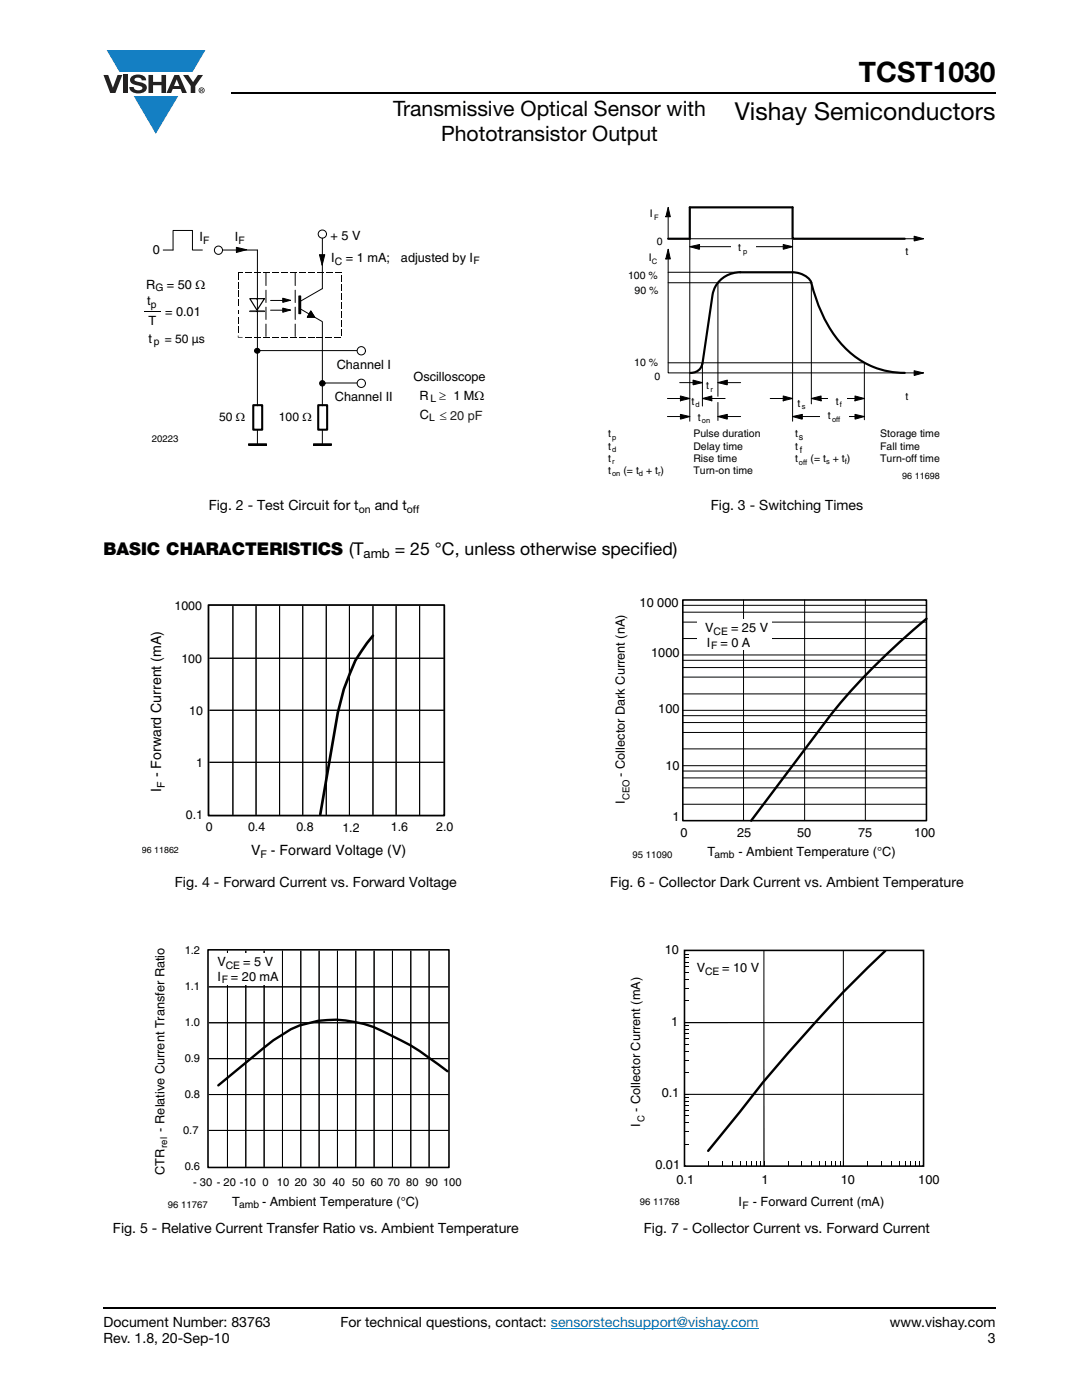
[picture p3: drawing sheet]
<svg xmlns="http://www.w3.org/2000/svg" width="216mm" height="279mm" viewBox="0 0 216 279" stroke-linecap="round" stroke-linejoin="round" font-family="sans-serif">
<g fill="#147fc3">
<path d="M21.3 10h19.7l-2.6 4.3h-1.1h-13.5z"/>
<path d="M26.7 19.2h8.9l-4.5 7.5z"/>
</g>
<g fill="#231f20">
<path d="M20.6 15h1l.9 2.5 1-2.5h.9l-1.4 3.6h-1z"/>
<path d="M24.6 15h.9v3.6h-.9z"/>
<path d="M26.3 15.3a2.1 2.1 0 0 1 2.8 .3l.1 .4h-.9a.79 .79 0 0 0-.7-.5 .79 .79 0 0 0-.8 .4l.3 .3 1 .2a1.08 1.08 0 0 1 1.2 1 1.08 1.08 0 0 1-1.1 1.2 1.73 1.73 0 0 1-2.4-1.2h.9a.96 .96 0 0 0 .8 .6 .96 .96 0 0 0 .9-.4 1.31 1.31 0 0 0-1.2-.6 1.03 1.03 0 0 1-1.1-.6 1.03 1.03 0 0 1 .2-1.1z"/>
<path d="M29.6 15h.9v1.3h1.7v-1.3h.9v3.6h-.9v-1.6h-1.7v1.6h-.9z"/>
<path d="M36.5 15h1.1l.9 1.4 1-1.4h1l-1.5 2.2v1.4h-.9v-1.4z"/>
<path d="M35.3 15.9l.5 1.3h-1.1zM34.8 15l-1.6 3.6h1l.3-.8h1.5l.3 .8h1l-1.6-3.6z"/>
<path d="M39.8 18a.46 .46 0 0 1 .9 0 .46 .46 0 0 1-.9 0zM39.6 18a.6 .6 0 0 0 1.2 0 .6 .6 0 0 0-1.2 0z"/>
<path d="M40.1 17.8h.2v.2h-.2zM40 17.7v.7h.1v-.3l.4 .3-.2-.3 .2-.2-.1-.2z"/>
</g>
<path d="M109.9 265.1h41.5" fill="none" stroke="#007ec4" stroke-width=".2"/>
<path d="M46.1 18.6h152.5M20.6 261h178" fill="none" stroke="#000" stroke-width=".36"/>
<path d="M28.7 45.7h68.2v43.2h-68.2z" fill="#fff"/>
<g fill="#000">
<path d="M62 62.1l.8 1.2h-1.5z"/>
<path d="M56.4 59.5l1.6 .4-1.6 .4z" fill-rule="evenodd"/>
<path d="M63.7 50.8h1.1l-.5 2.1z" fill-rule="evenodd"/>
</g>
<path d="M54 60h2.6M56.4 59.5l1.6 .4-1.6 .4zM59.6 59.1h.4v3.5h-.4zM63.7 50.8h1.1l-.5 2.1zM64.3 47.5v10.1l-4.6 2.6M49.9 62.1l2.9 .1zM49.9 62.1h2.9M54 61.9h2.6M59.7 61.5l4.6 2.7M62 62.1l.8 1.2h-1.5zM64.3 64.2v16.8" fill="none" stroke="#000" stroke-width=".2"/>
<path d="M59.8 59.1v3.5" fill="none" stroke="#000" stroke-width=".38"/>
<path d="M49.9 59.6h2.9l-1.5 2.3z" fill="#fff"/>
<path d="M49.9 59.6h2.9l-1.5 2.3zM51.3 59.6v.2" fill="none" stroke="#000" stroke-width=".24"/>
<path d="M49.9 62.1h2.9z" fill="#fff"/>
<path d="M49.8 62.1h3M51.2 62.1v.1" fill="none" stroke="#000" stroke-width=".24"/>
<g fill="#000">
<path d="M47.5 54.5h.1v1.2h-.1zM47.5 56.3h.1v1.2h-.1zM47.5 58h.1v1.3h-.1zM47.5 54.4h1v.1h-1zM49 54.4h1.2v.1h-1.2zM50.8 54.4h1.3v.1h-1.3zM52.6 54.4h1.2v.1h-1.2zM54.4 54.4h1.2v.1h-1.2zM56.2 54.4h1.2v.1h-1.2zM58 54.4h1.2v.1h-1.2zM59.7 54.4h1.3v.1h-1.3zM61.5 54.4h1.3v.1h-1.3z"/>
<path d="M63.3 54.4h1.2v.1h-1.2zM65.1 54.4h1.2v.1h-1.2zM66.9 54.4h1.2v.1h-1.2zM68.1 58.5h.1v1.3h-.1zM68.1 56.8h.1v1.2h-.1zM68.1 55h.1v1.2h-.1zM47.5 59.9h.1v1.2h-.1zM47.5 61.9h.1v.6h-.1zM47.5 63.4h.1v1.2h-.1zM47.5 65.2h.1v1.2h-.1zM49 67.3h1.2v.1h-1.2zM50.8 67.3h1.2v.1h-1.2z"/>
<path d="M52.5 67.3h1.3v.1h-1.3zM54.3 67.3h1.3v.1h-1.3zM56.1 67.3h1.2v.1h-1.2zM57.9 67.3h1.2v.1h-1.2zM59.7 67.3h1.2v.1h-1.2zM61.4 67.3h1.3v.1h-1.3zM63.2 67.3h1.2v.1h-1.2zM65 67.3h1.2v.1h-1.2zM66.8 67.3h1.2v.1h-1.2zM68.1 65.6h.1v1.3h-.1zM68.1 63.9h.1v1.2h-.1zM68.1 62.1h.1v1.2h-.1z"/>
<path d="M68.1 60.3h.1v1.2h-.1z"/>
</g>
<g fill="#000">
<path d="M47.2 49.4l2 .4-2 .6z" fill-rule="evenodd"/>
<path d="M47.5 67h.1v.3h.8v.1h-.9z" fill-rule="evenodd"/>
<path d="M56.4 61.5l1.6 .4-1.6 .4z" fill-rule="evenodd"/>
<circle cx="51.3" cy="70" r=".52"/>
<circle cx="64.3" cy="76.5" r=".54"/>
</g>
<g fill="none" stroke="#000" stroke-width=".2">
<path d="M43.8 49.9h7.6M47.2 49.4l2 .4-2 .6zM51.4 70h19.8M56.4 61.5l1.6 .4-1.6 .4zM64.3 76.4h6.9M49.6 88.6h3.6v.3h-3.6zM51.4 85.8v2.9M62.6 88.6h3.5v.3h-3.5zM64.3 85.8v2.9"/>
<circle cx="64.3" cy="46.7" r=".82"/>
<circle cx="51.3" cy="70" r=".52"/>
<circle cx="64.3" cy="76.5" r=".54"/>
<circle cx="72.1" cy="70" r=".83"/>
<circle cx="72.1" cy="76.5" r=".83"/>
</g>
<path d="M50.5 80.9h1.8v4.9h-1.8zM63.5 80.9h1.8v4.9h-1.8z" fill="none" stroke="#000" stroke-width=".41"/>
<path d="M49.6 88.7h3.6M62.6 88.7h3.5" fill="none" stroke="#000" stroke-width=".32"/>
<circle cx="43.6" cy="49.9" r=".82" fill="#fff"/>
<g fill="none" stroke="#000" stroke-width=".2">
<path d="M32.6 49.9h1.9v-3.9h3.9v3.9h2M51.4 49.9v31.1M133.3 56.4h28.6v24.2M133.3 54.3h14.4M133.3 42.2v5.4h51M133.3 50.9v23.5h51M137.6 47.8v36.3M137.6 49.2h20.6M137.6 49.2l2-.4v.9zM143.3 56.4v22.7M156.3 48.8l1.9 .4-1.9 .5zM158.2 47.9v36.2"/>
<path d="M28.8 62.2h3.3M133.3 72.4h39.2M140.2 72.6v8.4M172.5 72.6v11.2"/>
<circle cx="43.6" cy="49.9" r=".82"/>
</g>
<path d="M53.1 54.5v12.7M58.9 54.5v12.7" fill="none" stroke="#000" stroke-width=".2" stroke-dasharray="2.5 .9"/>
<path d="M133.3 47.6h4.3v-6.2h20.6v6.2h22.3M140.1 72.6a2.19 2.19 0 0 1-2.3 1.8M140.2 72.6l2-13.7a5.4 5.4 0 0 1 5.5-4.6h10.5a4.2 4.2 0 0 1 3.7 2.1 26.8 26.8 0 0 0 8 14.2 16.3 16.3 0 0 0 10.6 3.8" fill="none" stroke="#000" stroke-width=".43"/>
<g fill="#000">
<path d="M137.6 49.2l2-.4v.9z" fill-rule="evenodd"/>
<path d="M156.3 48.8l1.9 .4-1.9 .5z" fill-rule="evenodd"/>
</g>
<path d="M145.8 48.4h5v2.9h-5z" fill="#fff"/>
<g fill="#000">
<path d="M133.3 41.4l.5 1.9h-1z" fill-rule="evenodd"/>
<path d="M133.3 49.7l.5 2h-1z" fill-rule="evenodd"/>
<path d="M182.4 47.1l1.9 .5-1.9 .5z" fill-rule="evenodd"/>
<path d="M135.8 79l1.8 .5-1.8 .5z" fill-rule="evenodd"/>
<path d="M138.3 75.9l1.9 .5-1.9 .4z" fill-rule="evenodd"/>
<path d="M140.2 79.5l1.8-.5v1z" fill-rule="evenodd"/>
<path d="M143.3 76.4l1.8-.5v.9z" fill-rule="evenodd"/>
<path d="M156.3 79l1.9 .5-1.9 .5z" fill-rule="evenodd"/>
<path d="M161.9 79.5l1.9-.5v1z" fill-rule="evenodd"/>
<path d="M170.6 79l1.9 .5-1.9 .5z" fill-rule="evenodd"/>
<path d="M182.4 74l1.9 .4-1.9 .5z" fill-rule="evenodd"/>
<path d="M135.8 82.7l1.8 .4-1.8 .5z" fill-rule="evenodd"/>
<path d="M143.3 83.1l1.8-.4v.9z" fill-rule="evenodd"/>
<path d="M158.2 83.1l1.9-.4v.9z" fill-rule="evenodd"/>
<path d="M170.6 82.7l1.9 .4-1.9 .5z" fill-rule="evenodd"/>
</g>
<g fill="none" stroke="#000" stroke-width=".2">
<path d="M132.8 43.3h1l-.5-1.9-.4 1.9M132.8 51.7h1l-.5-2-.4 2M182.4 47.1l1.9 .5-1.9 .5zM133.2 79.5h4.4M135.6 76.4h4.6M135.8 80l1.8-.5-1.8-.5v1M138.3 75.9l1.9 .5-1.9 .4zM140.2 79.5h4.5M142 80l-1.8-.5 1.8-.5v1M143.3 76.4h4.5M143.3 76.4l1.8-.5v.9zM153.7 79.5h4.4"/>
<path d="M156.3 80l1.9-.5-1.9-.5v1M161.9 79.5h10.6M163.8 80l-1.9-.5 1.9-.5v1M170.6 80l1.9-.5-1.9-.5v1M182.4 74l1.9 .4-1.9 .5zM133.2 83.1h4.4M135.8 82.7l1.8 .4-1.8 .5zM143.3 83.1h4.5M143.3 80.3v3.6M143.3 83.1l1.8-.4v.9zM158.2 83.1h14.3M158.2 83.1l1.9-.4v.9z"/>
<path d="M170.6 82.7l1.9 .4-1.9 .5z"/>
</g>
<g fill="#fff">
<path d="M165.3 78.8h3.6v2.9h-3.6z"/>
<path d="M163.8 81.5h5.6v2.9h-5.6z"/>
<path d="M28.3 119.5h62.2v52.5h-62.2z"/>
</g>
<path d="M41.9 131.4h46.6M46.5 121v41.6M51.1 121v41.6M55.8 121v41.6M60.4 121v41.6M65.1 121v41.6M69.7 121v41.6M74.4 121v41.6M79 121v41.6M83.7 121v41.6M41.9 152.1h46.6M41.9 141.7h46.6" fill="none" stroke="#000" stroke-width=".2"/>
<path d="M74.4 126.9l-1.2 1.4-2.3 3.5-2.3 5.8-1.2 4.6-3.5 20.3" fill="none" stroke="#000" stroke-width=".53"/>
<path d="M41.6 120.7h47.1v42.1h-47.1z" fill="none" stroke="#000" stroke-width=".35"/>
<path d="M30.6 188.6h61.5v53h-61.5z" fill="#fff"/>
<g fill="none" stroke="#000" stroke-width=".2">
<path d="M41.7 196.9h47.7M45.4 189.8v43M49 189.8v43M52.7 189.8v43M56.4 189.8v43M60 189.8v43M63.7 189.8v43M67.3 189.8v43M71 189.8v43M74.7 189.8v43M78.3 189.8v43M82 189.8v43"/>
<path d="M85.6 189.8v43M41.7 218.4h47.7M41.7 211.3h47.7M41.7 204.1h47.7M41.7 225.6h47.7"/>
</g>
<path d="M89.3 213.8l-1.8-1.4a49.9 49.9 0 0 0-14.9-8.1 20.8 20.8 0 0 0-14.6 1.1l-3.5 2.2-10.9 9" fill="none" stroke="#000" stroke-width=".48"/>
<path d="M41.5 189.6h48.1v43.4h-48.1z" fill="none" stroke="#000" stroke-width=".32"/>
<g fill="#fff">
<path d="M43.1 190.3h12.9v6.3h-12.9z"/>
<path d="M122.5 119h64.1v52.6h-64.1z"/>
</g>
<path d="M136.2 119.7h48.7v44.1h-48.7z" fill="none" stroke="#000" stroke-width=".32"/>
<g fill="none" stroke="#000" stroke-width=".2">
<path d="M148.4 119.7v44.1M160.6 119.7v44.1M172.7 119.7v44.1M136.2 127.4h48.7M136.2 124.2h48.7M136.2 122.2h48.7M136.2 120.8h48.7M136.2 138.5h48.7M136.2 135.1h48.7M136.2 133.2h48.7M136.2 131.8h48.7M136.2 130.7h48.7"/>
<path d="M136.2 149.5h48.7M136.2 146.2h48.7M136.2 144.2h48.7M136.2 142.8h48.7M136.2 157.2h48.7M136.2 155.2h48.7M136.2 153.9h48.7M136.2 141.8h48.7M136.2 152.8h48.7M136.2 160.5h48.7"/>
</g>
<path d="M184.9 123.5a134.2 134.2 0 0 0-19.8 20l-15.2 20.3" fill="none" stroke="#000" stroke-width=".48"/>
<g fill="#fff">
<path d="M139.2 123.5h14.8v6.1h-14.8z"/>
<path d="M125.6 188.2h61.9v53.5h-61.9z"/>
</g>
<g fill="#000">
<path d="M136.6 199.7l1 .1zM136.6 197.2l1 .1zM136.6 195.4l1 .1zM136.6 194l1 .1zM136.6 192.9h1zM136.6 192h1zM136.6 191.1l1 .1zM136.6 190.4h1zM136.6 218.3l1 .1zM136.6 204l1 .1zM136.6 219.8h1zM136.6 219l1 .1z"/>
<path d="M136.6 214.1h1zM136.6 211.5l1 .1zM136.6 209.7l1 .1zM136.6 208.3l1 .1zM136.6 207.2l1 .1zM136.6 206.3l1 .1zM136.6 205.4l1 .1zM136.6 204.7l1 .1zM136.6 228.4l1 .1zM136.6 225.9h1zM136.6 224l1 .1zM136.6 222.7h1z"/>
<path d="M136.6 221.5l1 .1zM136.6 220.6l1 .1zM141.3 231.7l.1 1zM144.1 231.7l.1 1zM146.1 231.7l.1 1zM147.6 231.7l.1 1zM148.9 231.7l.1 1zM150 231.7l.1 1zM150.9 231.7l.1 1zM151.7 231.7v1zM152.4 231.7l.1 1zM157.2 231.7l.1 1z"/>
<path d="M160 231.7l.1 1zM162 231.7v1zM163.5 231.7l.1 1zM164.8 231.7l.1 1zM165.8 231.7l.1 1zM166.8 231.7v1zM167.6 231.7l.1 1zM168.3 231.7l.1 1zM173.1 231.7l.1 1zM175.9 231.7l.1 1zM177.9 231.7l.1 1zM179.4 231.7l.1 1z"/>
<path d="M180.6 231.7l.1 1zM181.7 231.7l.1 1zM182.6 231.7l.1 1zM183.4 231.7l.1 1z"/>
</g>
<path d="M168.3 189.7l.1 43M168.3 189.7v43M136.5 204.1h47.8M184.3 218.4l-47.7-.1 47.7 .1M152.5 232.7l-.1-43 .1 43" fill="none" stroke="#000" stroke-width=".2"/>
<path d="M176.7 189.7a284.6 284.6 0 0 0-29.1 32.2l-6.3 7.8" fill="none" stroke="#000" stroke-width=".48"/>
<path d="M136.6 189.7h47.7v43h-47.7z" fill="none" stroke="#000" stroke-width=".32"/>
<path d="M138.8 191.4h12.9v3.1h-12.9z" fill="#fff"/>
<text font-size="5.6" x="171.4" y="16.4">TCST1030</text>
<text font-size="4.9" x="146.6" y="24">Vishay Semiconductors</text>
<g font-size="4.2">
<text x="78.4" y="23.1">Transmissive Optical Sensor with</text>
<text x="88" y="28.1">Phototransistor Output</text>
</g>
<g font-size="3.5">
<text x="20.6" y="110.8">BASIC CHARACTERISTICS (T</text>
<text x="78.8" y="110.8">= 25 °C, unless otherwise specified)</text>
</g>
<g font-size="2.8">
<text x="41.7" y="101.8">Fig. 2 - Test Circuit for t</text>
<text x="74.8" y="101.8">and t</text>
<text x="141.8" y="101.8">Fig. 3 - Switching Times</text>
<text x="32.2" y="155.1" transform="rotate(-90 32.2 155.1)">- Forward Current (mA)</text>
<text x="32.2" y="158" transform="rotate(-90 32.2 158)">I</text>
<text x="50.1" y="170.6">V</text>
<text x="54.1" y="170.6">- Forward Voltage (V)</text>
<text x="34.9" y="177">Fig. 4 - Forward Current vs. Forward Voltage</text>
<text x="121.8" y="177">Fig. 6 - Collector Dark Current vs. Ambient Temperature</text>
<text x="22.5" y="246.2">Fig. 5 - Relative Current Transfer Ratio vs. Ambient Temperature</text>
<text x="128.5" y="246.2">Fig. 7 - Collector Current vs. Forward Current</text>
<text x="20.6" y="268.1">Rev. 1.8, 20-Sep-10</text>
<text x="20.6" y="264.9">Document Number: 83763</text>
<text x="67.9" y="264.9">For technical questions, contact: sensorstechsupport@vishay.com</text>
<text x="177.5" y="264.9">www.vishay.com</text>
<text x="197.1" y="268.1">3</text>
</g>
<text font-size="2.6" x="72.6" y="111.4">amb</text>
<g font-size="2.5">
<text x="66" y="47.9">+ 5 V</text>
<text x="30.5" y="50.6">0</text>
<text x="39.8" y="48.2">I</text>
<text x="46.9" y="48.2">I</text>
<text x="66.1" y="52.3">I</text>
<text x="69" y="52.3">= 1 mA;</text>
<text x="80" y="52.2">adjusted by I</text>
<text x="29.2" y="57.6">R</text>
<text x="33.3" y="57.6">= 50 Ω</text>
<text x="29.4" y="60.9">t</text>
<text x="29.6" y="64.9">T</text>
<text x="32.9" y="63.1">= 0.01</text>
<text x="29.7" y="68.4">t</text>
<text x="67.2" y="73.6">Channel I</text>
<text x="82.5" y="75.9">Oscilloscope</text>
<text x="66.8" y="80.1">Channel II</text>
<text x="83.7" y="79.8">R</text>
<text x="83.8" y="83.5">C</text>
<text x="87.7" y="79.8">≥ 1 MΩ</text>
<text x="87.8" y="83.7">≤ 20 pF</text>
<text x="34.8" y="121.6">1000</text>
<text x="127.6" y="121.1">10 000</text>
<text x="129.9" y="131.2">1000</text>
<text x="140.7" y="126.1">V</text>
<text x="141.1" y="129">I</text>
<text x="143.7" y="129">= 0 A</text>
<text x="145.9" y="126.1">= 25 V</text>
<text x="36.2" y="132.2">100</text>
<text x="37.8" y="142.6">10</text>
<text x="131.4" y="142.2">100</text>
<text x="39.2" y="153">1</text>
<text x="124.7" y="155" transform="rotate(-90 124.7 155)">- Collector Dark Current (nA)</text>
<text x="132.8" y="153.6">10</text>
<text x="124.7" y="160.4" transform="rotate(-90 124.7 160.4)">I</text>
<text x="37.1" y="163.4">0.1</text>
<text x="41.1" y="165.9">0</text>
<text x="49.5" y="165.9">0.4</text>
<text x="59.1" y="165.9">0.8</text>
<text x="68.3" y="166">1.2</text>
<text x="78" y="165.9">1.6</text>
<text x="87.1" y="165.9">2.0</text>
<text x="134.2" y="163.9">1</text>
<text x="135.8" y="167.1">0</text>
<text x="147.1" y="167">25</text>
<text x="159.1" y="167.1">50</text>
<text x="171.2" y="167.1">75</text>
<text x="182.4" y="167">100</text>
<text x="141.2" y="170.8">T</text>
<text x="147.4" y="170.8">- Ambient Temperature (°C)</text>
<text x="132.7" y="190.4">10</text>
<text x="43.4" y="195.8">I</text>
<text x="43.4" y="192.8">V</text>
<text x="46.1" y="195.8">= 20 mA</text>
<text x="48.5" y="192.8">= 5 V</text>
<text x="139" y="193.9">V</text>
<text x="144.1" y="194">= 10 V</text>
<text x="133.9" y="204.7">1</text>
<text x="127.7" y="221.9" transform="rotate(-90 127.7 221.9)">- Collector Current (mA)</text>
<text x="132" y="219">0.1</text>
<text x="32.8" y="225.8" transform="rotate(-90 32.8 225.8)">- Relative Current Transfer Ratio</text>
<text x="127.7" y="224.9" transform="rotate(-90 127.7 224.9)">I</text>
<text x="130.8" y="233.3">0.01</text>
<text x="32.8" y="234.5" transform="rotate(-90 32.8 234.5)">CTR</text>
<text x="135" y="236.3">0.1</text>
<text x="152" y="236.3">1</text>
<text x="167.8" y="236.3">10</text>
<text x="183.2" y="236.3">100</text>
<text x="46.4" y="240.7">T</text>
<text x="52.3" y="240.7">- Ambient Temperature (°C)</text>
<text x="147.3" y="240.7">I</text>
<text x="150.2" y="240.7">- Forward Current (mA)</text>
</g>
<g font-size="2.4">
<text x="32.9" y="68.4">= 50 µs</text>
<text x="43.7" y="83.9">50 Ω</text>
<text x="55.7" y="83.9">100 Ω</text>
</g>
<g font-size="2.2">
<text x="36.9" y="190.5">1.2</text>
<text x="36.9" y="197.6">1.1</text>
<text x="36.9" y="204.8">1.0</text>
<text x="36.9" y="212">0.9</text>
<text x="36.9" y="219.1">0.8</text>
<text x="36.5" y="226.4">0.7</text>
<text x="36.9" y="233.5">0.6</text>
<text x="38.5" y="236.6">- 30 - 20 -10</text>
<text x="52.4" y="236.6">0</text>
<text x="55.3" y="236.6">10</text>
<text x="58.8" y="236.7">20</text>
<text x="62.5" y="236.7">30</text>
<text x="66.4" y="236.6">40</text>
<text x="70.3" y="236.6">50</text>
<text x="74" y="236.6">60</text>
<text x="77.4" y="236.7">70</text>
<text x="81.1" y="236.6">80</text>
<text x="84.9" y="236.6">90</text>
<text x="88.4" y="236.6">100</text>
</g>
<g font-size="2.1">
<text x="129.7" y="43.4">I</text>
<text x="40.5" y="48.7">F</text>
<text x="47.6" y="48.7">F</text>
<text x="66.8" y="52.8">C</text>
<text x="94.5" y="52.8">F</text>
<text x="129.4" y="52.1">I</text>
<text x="131.1" y="48.9">0</text>
<text x="147.3" y="50.1">t</text>
<text x="180.7" y="50.8">t</text>
<text x="31" y="58.1">G</text>
<text x="125.3" y="55.6">100 %</text>
<text x="126.6" y="58.7">90 %</text>
<text x="30.1" y="61.5">p</text>
<text x="30.7" y="68.9">p</text>
<text x="126.6" y="73">10 %</text>
<text x="130.6" y="75.8">0</text>
<text x="140.9" y="77.7">t</text>
<text x="85.9" y="80.3">L</text>
<text x="138" y="80.8">t</text>
<text x="139.2" y="84">t</text>
<text x="159.2" y="81.2">t</text>
<text x="165.2" y="83.7">t</text>
<text x="166.8" y="80.7">t</text>
<text x="180.7" y="79.7">t</text>
<text x="85.6" y="84.1">L</text>
<text x="121.4" y="87.3">t</text>
<text x="121.4" y="89.7">t</text>
<text x="138.4" y="87.3">Pulse duration</text>
<text x="138.4" y="89.8">Delay time</text>
<text x="158.7" y="87.3">t</text>
<text x="158.7" y="89.7">t</text>
<text x="175.6" y="87.3">Storage time</text>
<text x="175.6" y="89.8">Fall time</text>
<text x="121.4" y="92.1">t</text>
<text x="121.4" y="94.6">t</text>
<text x="124.4" y="94.6">(= t + t )</text>
<text x="138.4" y="92.1">Rise time</text>
<text x="138.4" y="94.6">Turn-on time</text>
<text x="158.7" y="92.1">t</text>
<text x="161.8" y="92.1">(= t + t )</text>
<text x="175.6" y="92.1">Turn-off time</text>
<text x="71.6" y="102.3">on</text>
<text x="81.2" y="102.3">off</text>
<text x="141.9" y="129.5">F</text>
<text x="142.4" y="126.7">CE</text>
<text x="32.9" y="157.2" transform="rotate(-90 32.9 157.2)">F</text>
<text x="52" y="171.3">F</text>
<text x="142.5" y="171.2">amb</text>
<text x="44.2" y="196.2">F</text>
<text x="45" y="193.4">CE</text>
<text x="140.7" y="194.6">CE</text>
<text x="47.7" y="241.1">amb</text>
<text x="148.2" y="241.2">F</text>
</g>
<g font-size="1.9">
<text x="30.3" y="88.2">20223</text>
<text x="125.6" y="159.6" transform="rotate(-90 125.6 159.6)">CEO</text>
<text x="126.2" y="171.2">95 11090</text>
<text x="128.6" y="224" transform="rotate(-90 128.6 224)">C</text>
<text x="33.3" y="229.1" transform="rotate(-90 33.3 229.1)">rel</text>
<text x="33.5" y="241.2">96 11767</text>
<text x="127.7" y="240.4">96 11768</text>
</g>
<g font-size="1.8">
<text x="159.4" y="87.9">s</text>
<text x="159.6" y="90.3">f</text>
<text x="180" y="95.6">96 11698</text>
<text x="28.3" y="170.3">96 11862</text>
</g>
<g font-size="1.5">
<text x="130.5" y="43.9">F</text>
<text x="130.1" y="52.6">C</text>
<text x="148.3" y="50.6">p</text>
<text x="138.8" y="81.2">d</text>
<text x="141.7" y="78.2">r</text>
<text x="160" y="81.6">s</text>
<text x="167.6" y="81.2">f</text>
<text x="122.1" y="87.7">p</text>
<text x="140" y="84.4">on</text>
<text x="166" y="84.1">off</text>
<text x="122.1" y="90.2">d</text>
<text x="122.1" y="92.6">r</text>
<text x="122.1" y="95">on</text>
<text x="127.5" y="95">d</text>
<text x="131.3" y="95">r</text>
<text x="159.4" y="92.7">off</text>
<text x="164.8" y="92.6">s</text>
<text x="168.6" y="92.6">f</text>
</g>
</svg>
